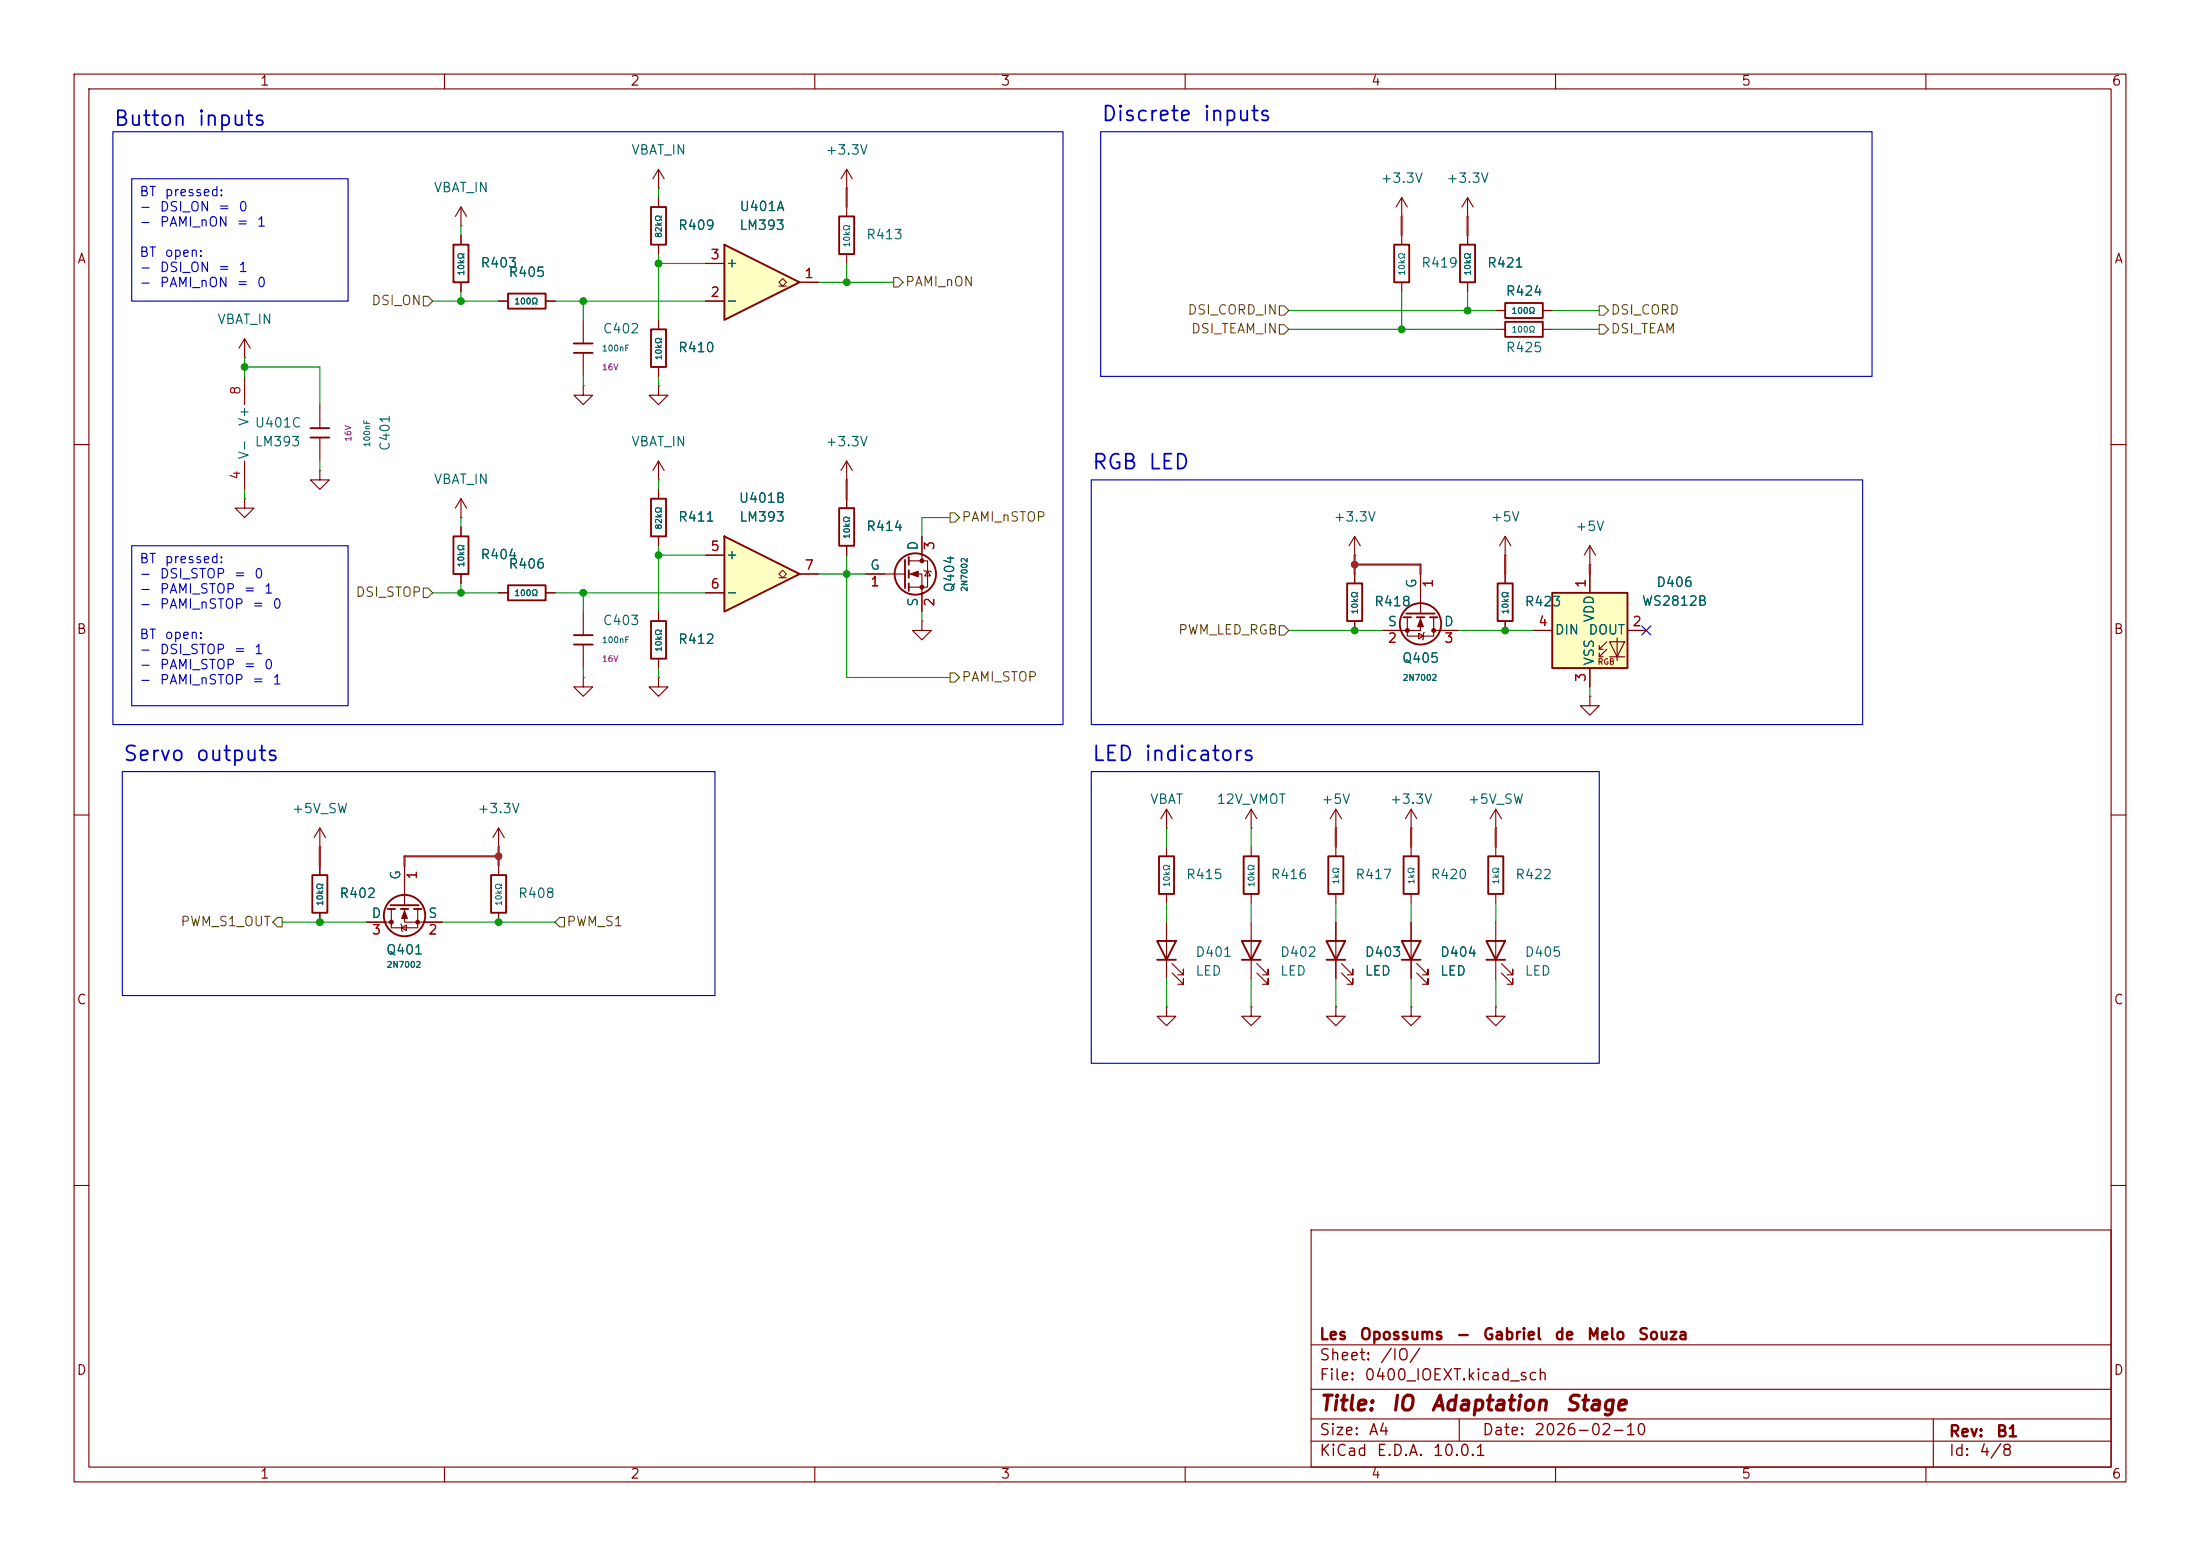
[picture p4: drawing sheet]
<svg xmlns="http://www.w3.org/2000/svg" width="297mm" height="210mm" viewBox="0 0 297 210" stroke-linecap="round" stroke-linejoin="round" font-family="sans-serif">
<g fill="none" stroke="#840000" stroke-width=".15">
<path d="M10 10h277v190h-277zM12 12h273v186h-273zM60 10v2M110 10v2M160 10v2M210 10v2M260 10v2M62.2 30.5h.1M62.2 27.9v2.6M62.2 31.8v1.2M62.2 38.1v1.3M62.2 27.9l-.7 1.3"/>
<path d="M62.2 27.9l.8 1.3M88.9 25.4h.1M88.9 22.9v2.5M88.9 22.9l-.8 1.2M88.9 22.9l.8 1.2M114.3 25.4h.1M114.3 22.9l-.8 1.2M114.3 22.9l.8 1.2M114.3 22.9v2.5M33 48.3h.1M33 45.7v2.6M33 50.8v3.8"/>
<path d="M33 45.7l-.7 1.3M33 45.7l.8 1.3M43.2 54.6v3.2M43.2 59.1v3.1M67.3 40.6h1.3M73.7 40.6h1.2M78.7 52.1v1.2h1.3l-1.3 1.3-1.2-1.3h1.2M78.7 52.1h.1M78.7 43.2v3.2M78.7 47.6v3.2M88.9 52.1v1.2h1.3l-1.3 1.3-1.3-1.3h1.3M88.9 52.1h.1"/>
<path d="M88.9 43.2v1.3M88.9 49.5v1.3M10 60h2M33 67.3v1.3h1.3l-1.3 1.3-1.3-1.3h1.3M33 67.3h.1M33 62.2v3.8M43.2 63.5v1.3h1.2l-1.2 1.2-1.3-1.2h1.3M43.2 63.5h.1M62.2 69.9h.1M62.2 67.3l-.7 1.3M62.2 67.3l.8 1.3M62.2 67.3v2.6"/>
<path d="M62.2 71.1v1.3M62.2 77.5v1.2M88.9 64.8h.1M88.9 62.2l-.8 1.3M88.9 62.2l.8 1.3M88.9 62.2v2.6M116.8 77.5h5.4M122.7 75.7h2.5v3.5h-2.5M122.7 77.5h1.8v5.1M124.5 72.4v3.3M124.7 77l.1 .1h.8l.1 .1M125.2 77.1l.4 .6h-.8z"/>
<path d="M203.2 74.9h.1M203.2 72.4l.8 1.3M203.2 72.4l-.8 1.3M203.2 72.4v2.5M285 60h2M67.3 80h1.3M73.7 80h1.2M78.7 91.4v1.3h1.3l-1.3 1.3-1.2-1.3h1.2M78.7 91.4h.1M78.7 82.6v3.1M78.7 87v3.2M88.9 91.4v1.3h1.3l-1.3 1.3-1.3-1.3h1.3"/>
<path d="M88.9 91.4h.1M124.5 83.8v1.3h1.2l-1.2 1.3-1.3-1.3h1.3M124.5 83.8h.1M10 110h2M43.2 114.3h.1M43.2 111.8v2.5M43.2 116.8v1.3M43.2 111.8l-.8 1.2M43.2 111.8l.7 1.2M54.6 116.8v5.4M67.3 114.3h.1M67.3 111.8v2.5"/>
<path d="M67.3 116.8v1.3M67.3 111.8l-.8 1.2M67.3 111.8l.8 1.2M157.5 114.3v1.3M180.3 114.3v1.3M190.5 114.3v1.3M201.9 114.3v1.3M285 110h2M43.2 123.2v1.3M49.5 124.5h3.3M52.8 122.7v2.5h3.6v-2.5M54.1 124.7l.1 .1v.8l.2 .1"/>
<path d="M54.2 125.2l.7-.4v.8zM54.6 122.7v1.8h5.1M67.3 123.2v1.3M157.5 135.9v1.3h1.2l-1.2 1.2-1.3-1.2h1.3M157.5 135.9h.1M157.5 120.7v1.2M157.5 124.5v7.6M158.2 131.3l1.6 1.5v-.7v.7h-.8M158.2 130l1.6 1.6v-.8v.8h-.8M168.9 135.9v1.3h1.3l-1.3 1.2-1.3-1.2h1.3M168.9 135.9h.1M168.9 124.5v7.6"/>
<path d="M169.7 131.3l1.5 1.5v-.7v.7h-.8M169.7 130l1.5 1.6v-.8v.8h-.8M180.3 120.7v1.2M190.5 135.9v1.3h1.3l-1.3 1.2-1.3-1.2h1.3M190.5 135.9h.1M190.5 120.7v1.2M190.5 124.5v7.6M191.3 131.3l1.5 1.5v-.7v.7h-.8M191.3 130l1.5 1.6v-.8v.8h-.8M201.9 135.9v1.3h1.3l-1.3 1.2-1.2-1.2h1.2M201.9 135.9h.1M201.9 120.7v1.2"/>
<path d="M201.9 124.5v7.6M202.7 131.3l1.5 1.5v-.7v.7h-.7M202.7 130l1.5 1.6v-.8v.8h-.7M10 160h2M177 166h108v32h-108zM285 160h2M60 198v2M110 198v2M160 198v2M177 194.5h108M177 191.5h108M177 187.5h108"/>
<path d="M177 181.5h108M197 191.5v3M210 198v2M260 198v2M261 191.5v6.5"/>
</g>
<g fill="none" stroke="#840000" stroke-width=".25">
<path d="M61.2 33h2v5.1h-2zM68.6 39.6h5.1v2.1h-5.1zM41.9 57.8h2.5M41.9 59.1h2.5M77.5 47.6h2.5M77.5 46.4h2.5M87.9 44.5h2v5h-2zM61.2 72.4h2v5.1h-2zM68.6 79h5.1v2h-5.1zM122.2 75.6v3.8M122.7 75.2v1M122.7 77v1"/>
<path d="M122.7 78.7v1.1M77.5 87h2.5M77.5 85.7h2.5M42.2 118.1h2v5.1h-2zM66.3 118.1h2v5.1h-2zM156.5 115.6h2v5.1h-2zM179.3 115.6h2.1v5.1h-2.1zM189.5 115.6h2v5.1h-2zM200.9 115.6h2v5.1h-2zM52.3 122.7h1M52.7 122.2h3.8M54.1 122.7h1"/>
<path d="M55.9 122.7h1M156.2 127h2.5l-1.2 2.5zM156.2 129.5h2.5M167.6 127h2.6l-1.3 2.5zM167.6 129.5h2.6M189.2 127h2.6l-1.3 2.5zM189.2 129.5h2.6M200.7 127h2.5l-1.3 2.5zM200.7 129.5h2.5"/>
<circle cx="123.6" cy="77.5" r="2.79"/>
<circle cx="54.6" cy="123.6" r="2.79"/>
</g>
<g fill="#840000" stroke="#840000" stroke-width=".15">
<path d="M54.6 122.9l.4 1.1h-.8z"/>
<path d="M122.9 77.5l1.1-.4v.8z"/>
<circle cx="52.8" cy="124.5" r=".25"/>
<circle cx="56.4" cy="124.5" r=".25"/>
<circle cx="124.5" cy="75.7" r=".25"/>
<circle cx="124.5" cy="79.2" r=".25"/>
</g>
<path d="M209.5 80h10.2v10.2h-10.2z" fill="#ffffc2"/>
<g fill="none" stroke="#840000" stroke-width=".15">
<path d="M88.9 66v1.3M88.9 72.4v1.3M114.3 64.8h.1M114.3 62.2l-.8 1.3M114.3 62.2l.8 1.3M114.3 62.2v2.6M114.3 67.3v1.3M114.3 73.7v1.2M182.9 74.9h.1M182.9 72.4l.7 1.3M182.9 72.4l-.8 1.3M182.9 72.4v2.5"/>
<path d="M214.6 76.2h.1M214.6 73.7v2.5M214.6 77.5v2.5M214.6 73.7l.8 1.2M214.6 73.7l-.7 1.2M207 85.1h2.5M214.6 90.2v2.5M215.9 87.6h.5M215.9 88.6h.5M216.9 86.6l-1 1v-.5M216.9 87.6l-1 1v-.5M217.3 86.6h2l-1 2z"/>
<path d="M217.3 88.6h2M218.3 86.1v3.1M219.7 85.1h2.5"/>
</g>
<path d="M87.9 67.3h2v5.1h-2zM113.3 68.6h2v5.1h-2zM209.5 80h10.2v10.2h-10.2z" fill="none" stroke="#840000" stroke-width=".25"/>
<path d="M97.8 72.4l10.1 5.1-10.1 5.1z" fill="#ffffc2"/>
<path d="M87.9 27.9h2v5.1h-2zM113.3 29.2h2v5.1h-2zM97.8 72.4l10.1 5.1-10.1 5.1zM87.9 83.8h2v5.1h-2zM167.9 115.6h2v5.1h-2z" fill="none" stroke="#840000" stroke-width=".25"/>
<path d="M105.2 78h.5l-.5-.5 .5-.5 .5 .5-.5 .5h.5" fill="none" stroke="#840000" stroke-width=".14"/>
<g fill="none" stroke="#840000" stroke-width=".15">
<path d="M88.9 26.7v1.2M88.9 33v1.3M114.3 27.9v1.3M114.3 34.3v1.3M95.2 74.9h2.6M107.9 77.5h2.6M88.9 82.6v1.2M88.9 88.9v1.3M95.2 80h2.6M168.9 114.3v1.3M168.9 120.7v1.2M180.3 135.9v1.3h1.3l-1.3 1.2-1.2-1.2h1.2"/>
<path d="M180.3 135.9h.1"/>
</g>
<path d="M97.8 33l10.1 5.1-10.1 5.1z" fill="#ffffc2"/>
<g fill="none" stroke="#840000" stroke-width=".25">
<path d="M97.8 33l10.1 5.1-10.1 5.1zM188.2 33h2v5.1h-2zM197.1 33h2v5.1h-2zM203.2 43.4h5.1v2.1h-5.1zM203.2 40.9h5.1v2h-5.1zM181.9 78.7h2v5.1h-2zM202.2 78.7h2v5.1h-2zM189.5 83.3h1M189.9 82.8h3.8M191.3 83.3h1M193 83.3h1.1M179.1 127h2.5l-1.3 2.5z"/>
<path d="M179.1 129.5h2.5"/>
<circle cx="191.8" cy="84.2" r="2.79"/>
</g>
<path d="M105.2 38.6h.5l-.5-.5 .5-.5 .5 .5-.5 .5h.5" fill="none" stroke="#840000" stroke-width=".14"/>
<g fill="none" stroke="#840000" stroke-width=".15">
<path d="M62.2 31.8v1.2M62.2 38.1v1.3M88.9 26.7v1.2M88.9 33v1.3M95.2 35.6h2.6M107.9 38.1h2.6M189.2 29.2h.1M189.2 26.7l-.7 1.2M189.2 26.7l.8 1.2M189.2 26.7v2.5M189.2 31.8v1.2M189.2 38.1v1.3"/>
<path d="M198.1 29.2h.1M198.1 26.7l-.7 1.2M198.1 26.7l.8 1.2M198.1 26.7v2.5M198.1 31.8v1.2M198.1 38.1v1.3M67.3 40.6h1.3M73.7 40.6h1.2M88.9 43.2v1.3M88.9 49.5v1.3M95.2 40.6h2.6M201.9 44.5h1.3"/>
<path d="M201.9 41.9h1.3M208.3 44.5h1.2M208.3 41.9h1.2M62.2 71.1v1.3M62.2 77.5v1.2M88.9 66v1.3M88.9 72.4v1.3M95.2 74.9h2.6M107.9 77.5h2.6M114.3 67.3v1.3M114.3 73.7v1.2M116.8 77.5h2.6"/>
<path d="M124.5 72.4v2.5M182.9 77.5v1.2M191.8 77.5v5.3M203.2 77.5v1.2M214.6 77.5v2.5M67.3 80h1.3M73.7 80h1.2M88.9 82.6v1.2M88.9 88.9v1.3M95.2 80h2.6M124.5 80v2.6M182.9 83.8v1.3"/>
<path d="M190 83.3v2.6h3.5v-2.6M191.5 85.5l.7 .4-.7 .3zM191.8 83.3v1.8h-5.1M192.3 85.3l-.1 .2v.7l-.2 .2M193.5 85.1h3.3M203.2 83.8v1.3M207 85.1h2.5M214.6 94v1.3h1.3l-1.3 1.2-1.2-1.2h1.2M214.6 94h.1M214.6 90.2v2.5M219.7 85.1h2.5M43.2 116.8v1.3"/>
<path d="M54.6 116.8v2.6M157.5 111.8h.1M157.5 109.2l-.8 1.3M157.5 109.2l.7 1.3M157.5 109.2v2.6M168.9 111.8h.1M168.9 109.2l-.8 1.3M168.9 109.2l.8 1.3M168.9 109.2v2.6M180.3 111.8h.1M180.3 109.2l-.7 1.3M180.3 109.2l.8 1.3"/>
<path d="M180.3 109.2v2.6M190.5 111.8h.1M190.5 109.2l-.8 1.3M190.5 109.2l.8 1.3M190.5 109.2v2.6M201.9 111.8h.1M201.9 109.2l-.7 1.3M201.9 109.2l.8 1.3M201.9 109.2v2.6M43.2 123.2v1.3M49.5 124.5h2.6M57.1 124.5h2.6"/>
<path d="M180.3 124.5v7.6M181.1 131.3l1.5 1.5v-.7v.7h-.7M181.1 130l1.5 1.6v-.8v.8h-.7M190.5 124.5v2.5M190.5 129.5v2.6"/>
</g>
<g fill="#840000" stroke="#840000" stroke-width=".15">
<path d="M191.8 83.6l.4 1h-.8z"/>
<circle cx="193.5" cy="85.1" r=".25"/>
<circle cx="190" cy="85.1" r=".25"/>
</g>
<path d="M120.6 37.5h.7l.6 .6-.6 .6h-.7zM57.1 40h.7l.6 .6-.6 .7h-.7zM172.7 41.3h.7l.6 .6-.6 .6h-.7zM172.7 43.8h.7l.6 .7-.6 .6h-.7zM215.9 43.8h.6l.7 .7-.7 .6h-.6zM215.9 41.3h.6l.7 .6-.7 .6h-.6zM57.1 79.4h.7l.6 .6-.6 .6h-.7zM128.3 69.2h.6l.6 .7-.6 .6h-.6zM128.3 90.8h.6l.6 .6-.6 .7h-.6zM172.7 84.5h.7l.6 .6-.6 .6h-.7zM36.8 124.5l.7-.7h.6v1.3h-.6zM75.6 123.8h.6v1.3h-.6l-.7-.6z" fill="none" stroke="#725600" stroke-width=".15"/>
<g fill="none" stroke="#009600" stroke-width=".15">
<path d="M62.2 30.5v1.3M62.2 39.4v1.2M88.9 25.4v1.3M88.9 34.3v8.9M88.9 35.6h6.3M110.5 38.1h10.1M114.3 35.6v2.5M189.2 39.4v5.1M198.1 39.4v2.5M33 49.5h10.2v5.1M33 48.3v2.5M58.4 40.6h8.9"/>
<path d="M74.9 40.6h20.3M78.7 40.6v2.6M78.7 50.8v1.3M88.9 50.8v1.3M174 44.5h27.9M174 41.9h27.9M209.5 44.5h6.4M209.5 41.9h6.4M33 66v1.3M43.2 62.2v1.3M62.2 69.9v1.2M62.2 78.7v1.3"/>
<path d="M88.9 64.8v1.2M88.9 73.7v8.9M88.9 74.9h6.3M110.5 77.5h6.3M114.3 74.9v16.5h14M128.3 69.9h-3.8v2.5M58.4 80h8.9M74.9 80h20.3M78.7 80v2.6M78.7 90.2v1.2M88.9 90.2v1.2M124.5 82.6v1.2"/>
<path d="M174 85.1h12.7M196.8 85.1h10.2M214.6 92.7v1.3M157.5 111.8v2.5M168.9 111.8v2.5M38.1 124.5h11.4M59.7 124.5h15.2M157.5 121.9v2.6M157.5 132.1v3.8M168.9 121.9v2.6M168.9 132.1v3.8M180.3 121.9v2.6"/>
<path d="M180.3 132.1v3.8M190.5 121.9v2.6M190.5 132.1v3.8M201.9 121.9v2.6M201.9 132.1v3.8"/>
</g>
<g fill="none" stroke="#bc2328" stroke-width=".3">
<path d="M114.3 25.4v2.5M189.2 29.2v2.6M198.1 29.2v2.6M114.3 64.8v2.5M182.9 76.2h8.9v1.3M182.9 74.9v2.6M203.2 74.9v2.6M214.6 76.2v1.3M43.2 114.3v2.5M67.3 115.6h-12.7v1.2M67.3 114.3v2.5M180.3 111.8v2.5"/>
<path d="M190.5 111.8v2.5M201.9 111.8v2.5"/>
</g>
<path d="M221.6 84.5l1.3 1.2M222.9 84.5l-1.3 1.2" fill="none" stroke="#000084" stroke-width=".15"/>
<path d="M15.2 17.8h128.3v80h-128.3zM148.6 17.8h104.1v33h-104.1zM17.8 24.1h29.2v16.5h-29.2zM17.8 73.7h29.2v21.6h-29.2zM147.3 64.8h104.2v33h-104.2zM16.5 104.1h80v30.3h-80zM147.3 104.1h68.6v39.4h-68.6z" fill="none" stroke="#0000c2" stroke-width=".15"/>
<g fill="#009600" stroke="#009600" stroke-width=".14">
<circle cx="62.2" cy="80" r=".46"/>
<circle cx="33" cy="49.5" r=".46"/>
<circle cx="78.7" cy="80" r=".46"/>
<circle cx="114.3" cy="77.5" r=".46"/>
<circle cx="114.3" cy="38.1" r=".46"/>
<circle cx="198.1" cy="41.9" r=".46"/>
<circle cx="189.2" cy="44.5" r=".46"/>
<circle cx="203.2" cy="85.1" r=".46"/>
<circle cx="43.2" cy="124.5" r=".46"/>
<circle cx="67.3" cy="124.5" r=".46"/>
<circle cx="182.9" cy="85.1" r=".46"/>
<circle cx="88.9" cy="74.9" r=".46"/>
<circle cx="88.9" cy="35.6" r=".46"/>
<circle cx="78.7" cy="40.6" r=".46"/>
<circle cx="62.2" cy="40.6" r=".46"/>
</g>
<g fill="#bc2328" stroke="#bc2328" stroke-width=".14">
<circle cx="182.9" cy="76.2" r=".46"/>
<circle cx="67.3" cy="115.6" r=".46"/>
</g>
<g font-size="2" fill="#0000c2">
<text x="15.2" y="17.5">Button inputs</text>
<text x="148.6" y="16.9">Discrete inputs</text>
<text x="147.3" y="63.8">RGB LED</text>
<text x="16.5" y="103.2">Servo outputs</text>
<text x="147.3" y="103.2">LED indicators</text>
</g>
<g font-size="2" fill="#840000">
<text x="178" y="190.9">Title:</text>
<text x="187.7" y="190.9">IO</text>
<text x="193" y="190.9">Adaptation</text>
<text x="211.2" y="190.9">Stage</text>
</g>
<g font-size="1.5" fill="#840000">
<text x="178" y="184">Sheet:</text>
<text x="178" y="181.2">Les</text>
<text x="183.5" y="181.2">Opossums</text>
<text x="186.2" y="184">/IO/</text>
<text x="196.5" y="181.2">-</text>
<text x="200.1" y="181.2">Gabriel</text>
<text x="209.8" y="181.2">de</text>
<text x="214.1" y="181.2">Melo</text>
<text x="221" y="181.2">Souza</text>
<text x="178" y="186.7">File:</text>
<text x="184.1" y="186.7">0400_IOEXT.kicad_sch</text>
<text x="178" y="196.9">KiCad</text>
<text x="178" y="194.1">Size:</text>
<text x="184.7" y="194.1">A4</text>
<text x="185.7" y="196.9">E.D.A.</text>
<text x="193.3" y="196.9">10.0.1</text>
<text x="200" y="194.1">Date:</text>
<text x="207" y="194.1">2026-02-10</text>
<text x="263" y="194.3">Rev:</text>
<text x="263" y="196.9">Id:</text>
<text x="267.1" y="196.9">4/8</text>
<text x="269.4" y="194.3">B1</text>
</g>
<g font-size="1.3" fill="#840000">
<text x="35" y="11.9">1</text>
<text x="85" y="11.9">2</text>
<text x="135" y="11.9">3</text>
<text x="185" y="11.9">4</text>
<text x="235" y="11.9">5</text>
<text x="285" y="11.9">6</text>
<text x="10.3" y="35.9">A</text>
<text x="285.3" y="35.9">A</text>
<text x="10.3" y="85.9">B</text>
<text x="285.3" y="85.9">B</text>
<text x="10.3" y="135.9">C</text>
<text x="285.3" y="135.9">C</text>
<text x="10.3" y="185.9">D</text>
<text x="285.3" y="185.9">D</text>
<text x="35" y="199.9">1</text>
<text x="85" y="199.9">2</text>
<text x="135" y="199.9">3</text>
<text x="185" y="199.9">4</text>
<text x="235" y="199.9">5</text>
<text x="285" y="199.9">6</text>
</g>
<g font-size="1.3" fill="#006464">
<text x="85.1" y="21.2">VBAT_IN</text>
<text x="111.4" y="21.2">+3.3V</text>
<text x="58.5" y="26.3">VBAT_IN</text>
<text x="99.7" y="28.8">U401A</text>
<text x="186.3" y="25">+3.3V</text>
<text x="195.2" y="25">+3.3V</text>
<text x="91.4" y="31.3">R409</text>
<text x="99.7" y="31.3">LM393</text>
<text x="116.8" y="32.6">R413</text>
<text x="64.8" y="36.4">R403</text>
<text x="68.6" y="37.7">R405</text>
<text x="97.9" y="41.5">-</text>
<text x="97.9" y="36.4">+</text>
<text x="191.8" y="36.4">R419</text>
<text x="200.7" y="36.4">R421</text>
<text x="203.2" y="40.2">R424</text>
<text x="29.3" y="44">VBAT_IN</text>
<text x="81.3" y="45.3">C402</text>
<text x="91.4" y="47.9">R410</text>
<text x="203.2" y="47.9">R425</text>
<text x="33.9" y="57.6" transform="rotate(-90 33.9 57.6)">V+</text>
<text x="34.3" y="58">U401C</text>
<text x="33.9" y="62.1" transform="rotate(-90 33.9 62.1)">V-</text>
<text x="34.3" y="60.6">LM393</text>
<text x="52.9" y="61" transform="rotate(-90 52.9 61)">C401</text>
<text x="58.5" y="65.6">VBAT_IN</text>
<text x="85.1" y="60.6">VBAT_IN</text>
<text x="111.4" y="60.6">+3.3V</text>
<text x="91.4" y="70.7">R411</text>
<text x="99.7" y="68.2">U401B</text>
<text x="99.7" y="70.7">LM393</text>
<text x="116.8" y="72">R414</text>
<text x="179.9" y="70.7">+3.3V</text>
<text x="201.2" y="70.7">+5V</text>
<text x="212.6" y="72">+5V</text>
<text x="64.8" y="75.8">R404</text>
<text x="68.6" y="77.1">R406</text>
<text x="97.9" y="75.8">+</text>
<text x="117.4" y="77.2">G</text>
<text x="124.2" y="74.4" transform="rotate(-90 124.2 74.4)">D</text>
<text x="97.9" y="80.9">-</text>
<text x="124.2" y="82" transform="rotate(-90 124.2 82)">S</text>
<text x="129.1" y="80.1" transform="rotate(-90 129.1 80.1)">Q404</text>
<text x="185.4" y="82.1">R418</text>
<text x="191.5" y="79.5" transform="rotate(-90 191.5 79.5)">G</text>
<text x="205.7" y="82.1">R423</text>
<text x="221.6" y="82.1">WS2812B</text>
<text x="223.5" y="79.5">D406</text>
<text x="81.3" y="84.7">C403</text>
<text x="91.4" y="87.2">R412</text>
<text x="187.3" y="84.8">S</text>
<text x="189.2" y="89.8">Q405</text>
<text x="194.8" y="84.8">D</text>
<text x="209.8" y="86">DIN</text>
<text x="214.4" y="86">DOUT</text>
<text x="215.5" y="89.9" transform="rotate(-90 215.5 89.9)">VSS</text>
<text x="215.5" y="84.1" transform="rotate(-90 215.5 84.1)">VDD</text>
<text x="39.3" y="110.1">+5V_SW</text>
<text x="64.4" y="110.1">+3.3V</text>
<text x="155.2" y="108.8">VBAT</text>
<text x="164.2" y="108.8">12V_VMOT</text>
<text x="178.3" y="108.8">+5V</text>
<text x="187.6" y="108.8">+3.3V</text>
<text x="198.1" y="108.8">+5V_SW</text>
<text x="54.4" y="118.8" transform="rotate(-90 54.4 118.8)">G</text>
<text x="160" y="119">R415</text>
<text x="171.5" y="119">R416</text>
<text x="182.9" y="119">R417</text>
<text x="193" y="119">R420</text>
<text x="204.5" y="119">R422</text>
<text x="45.7" y="121.5">R402</text>
<text x="50.1" y="124.2">D</text>
<text x="57.7" y="124.2">S</text>
<text x="69.9" y="121.5">R408</text>
<text x="52" y="129.1">Q401</text>
<text x="161.3" y="129.5">D401</text>
<text x="161.3" y="132">LED</text>
<text x="172.7" y="129.5">D402</text>
<text x="172.7" y="132">LED</text>
<text x="184.2" y="129.5">D403</text>
<text x="184.2" y="132">LED</text>
<text x="194.3" y="129.5">D404</text>
<text x="194.3" y="132">LED</text>
<text x="205.7" y="129.5">D405</text>
<text x="205.7" y="132">LED</text>
</g>
<g font-size="1.3" fill="#0000c2">
<text x="18.7" y="26.8">BT</text>
<text x="18.7" y="28.9">-</text>
<text x="21.5" y="28.9">DSI_ON</text>
<text x="22.1" y="26.8">pressed:</text>
<text x="29.4" y="28.9">=</text>
<text x="32.1" y="28.9">0</text>
<text x="18.7" y="30.9">-</text>
<text x="18.7" y="35">BT</text>
<text x="21.5" y="30.9">PAMI_nON</text>
<text x="22.1" y="35">open:</text>
<text x="31.8" y="30.9">=</text>
<text x="34.6" y="30.9">1</text>
<text x="18.7" y="37">-</text>
<text x="18.7" y="39.1">-</text>
<text x="21.5" y="37">DSI_ON</text>
<text x="21.5" y="39.1">PAMI_nON</text>
<text x="29.4" y="37">=</text>
<text x="31.8" y="39.1">=</text>
<text x="32.1" y="37">1</text>
<text x="34.6" y="39.1">0</text>
<text x="18.7" y="76.3">BT</text>
<text x="22.1" y="76.3">pressed:</text>
<text x="18.7" y="78.4">-</text>
<text x="18.7" y="80.4">-</text>
<text x="18.7" y="82.5">-</text>
<text x="21.5" y="78.4">DSI_STOP</text>
<text x="21.5" y="80.4">PAMI_STOP</text>
<text x="21.5" y="82.5">PAMI_nSTOP</text>
<text x="31.5" y="78.4">=</text>
<text x="32.8" y="80.4">=</text>
<text x="34" y="82.5">=</text>
<text x="34.2" y="78.4">0</text>
<text x="35.5" y="80.4">1</text>
<text x="36.7" y="82.5">0</text>
<text x="18.7" y="86.6">BT</text>
<text x="18.7" y="88.6">-</text>
<text x="21.5" y="88.6">DSI_STOP</text>
<text x="22.1" y="86.6">open:</text>
<text x="31.5" y="88.6">=</text>
<text x="34.2" y="88.6">1</text>
<text x="18.7" y="90.7">-</text>
<text x="18.7" y="92.7">-</text>
<text x="21.5" y="90.7">PAMI_STOP</text>
<text x="21.5" y="92.7">PAMI_nSTOP</text>
<text x="32.8" y="90.7">=</text>
<text x="34" y="92.7">=</text>
<text x="35.5" y="90.7">0</text>
<text x="36.7" y="92.7">1</text>
</g>
<g font-size="1.3" fill="#a90000">
<text x="95.8" y="35.3">3</text>
<text x="95.8" y="40.4">2</text>
<text x="108.5" y="37.8">1</text>
<text x="32.8" y="53.4" transform="rotate(-90 32.8 53.4)">8</text>
<text x="32.8" y="64.8" transform="rotate(-90 32.8 64.8)">4</text>
<text x="95.8" y="74.7">5</text>
<text x="108.5" y="77.2">7</text>
<text x="126.4" y="74.4" transform="rotate(-90 126.4 74.4)">3</text>
<text x="95.8" y="79.8">6</text>
<text x="117.4" y="79.5">1</text>
<text x="126.4" y="82" transform="rotate(-90 126.4 82)">2</text>
<text x="193.8" y="79.4" transform="rotate(-90 193.8 79.4)">1</text>
<text x="214.4" y="79.4" transform="rotate(-90 214.4 79.4)">1</text>
<text x="187.3" y="87.1">2</text>
<text x="194.9" y="87.1">3</text>
<text x="207.6" y="84.8">4</text>
<text x="220.3" y="84.8">2</text>
<text x="214.4" y="92.1" transform="rotate(-90 214.4 92.1)">3</text>
<text x="56.6" y="118.8" transform="rotate(-90 56.6 118.8)">1</text>
<text x="50.1" y="126.4">3</text>
<text x="57.7" y="126.4">2</text>
</g>
<g font-size="1.3" fill="#725600">
<text x="50" y="41.5">DSI_ON</text>
<text x="122.1" y="39">PAMI_nON</text>
<text x="160.2" y="42.8">DSI_CORD_IN</text>
<text x="160.7" y="45.3">DSI_TEAM_IN</text>
<text x="217.4" y="45.3">DSI_TEAM</text>
<text x="217.4" y="42.8">DSI_CORD</text>
<text x="129.7" y="70.7">PAMI_nSTOP</text>
<text x="47.9" y="80.9">DSI_STOP</text>
<text x="159" y="86">PWM_LED_RGB</text>
<text x="129.7" y="92.3">PAMI_STOP</text>
<text x="24.3" y="125.3">PWM_S1_OUT</text>
<text x="76.4" y="125.3">PWM_S1</text>
</g>
<g font-size=".8" fill="#006464">
<text x="89.5" y="32.2" transform="rotate(-90 89.5 32.2)">82kΩ</text>
<text x="114.9" y="33.4" transform="rotate(-90 114.9 33.4)">10kΩ</text>
<text x="62.9" y="37.3" transform="rotate(-90 62.9 37.3)">10kΩ</text>
<text x="69.4" y="41.3">100Ω</text>
<text x="189.9" y="37.3" transform="rotate(-90 189.9 37.3)">10kΩ</text>
<text x="198.7" y="37.3" transform="rotate(-90 198.7 37.3)">10kΩ</text>
<text x="81.2" y="47.6">100nF</text>
<text x="204" y="45.1">100Ω</text>
<text x="204" y="42.5">100Ω</text>
<text x="89.5" y="48.7" transform="rotate(-90 89.5 48.7)">10kΩ</text>
<text x="50.2" y="60.4" transform="rotate(-90 50.2 60.4)">100nF</text>
<text x="89.5" y="71.5" transform="rotate(-90 89.5 71.5)">82kΩ</text>
<text x="62.9" y="76.6" transform="rotate(-90 62.9 76.6)">10kΩ</text>
<text x="114.9" y="72.8" transform="rotate(-90 114.9 72.8)">10kΩ</text>
<text x="69.4" y="80.6">100Ω</text>
<text x="130.8" y="79.9" transform="rotate(-90 130.8 79.9)">2N7002</text>
<text x="183.5" y="83" transform="rotate(-90 183.5 83)">10kΩ</text>
<text x="203.8" y="83" transform="rotate(-90 203.8 83)">10kΩ</text>
<text x="81.2" y="87">100nF</text>
<text x="89.5" y="88.1" transform="rotate(-90 89.5 88.1)">10kΩ</text>
<text x="189.3" y="92.1">2N7002</text>
<text x="158.1" y="119.8" transform="rotate(-90 158.1 119.8)">10kΩ</text>
<text x="169.5" y="119.8" transform="rotate(-90 169.5 119.8)">10kΩ</text>
<text x="181" y="119.4" transform="rotate(-90 181 119.4)">1kΩ</text>
<text x="191.1" y="119.4" transform="rotate(-90 191.1 119.4)">1kΩ</text>
<text x="202.6" y="119.4" transform="rotate(-90 202.6 119.4)">1kΩ</text>
<text x="43.8" y="122.3" transform="rotate(-90 43.8 122.3)">10kΩ</text>
<text x="67.9" y="122.3" transform="rotate(-90 67.9 122.3)">10kΩ</text>
<text x="52.1" y="130.8">2N7002</text>
</g>
<g font-size=".8" fill="#840084">
<text x="81.2" y="50.2">16V</text>
<text x="47.6" y="59.7" transform="rotate(-90 47.6 59.7)">16V</text>
<text x="81.2" y="89.5">16V</text>
</g>
<text font-size=".8" fill="#840000" x="215.6" y="89.9">RGB</text>
</svg>
